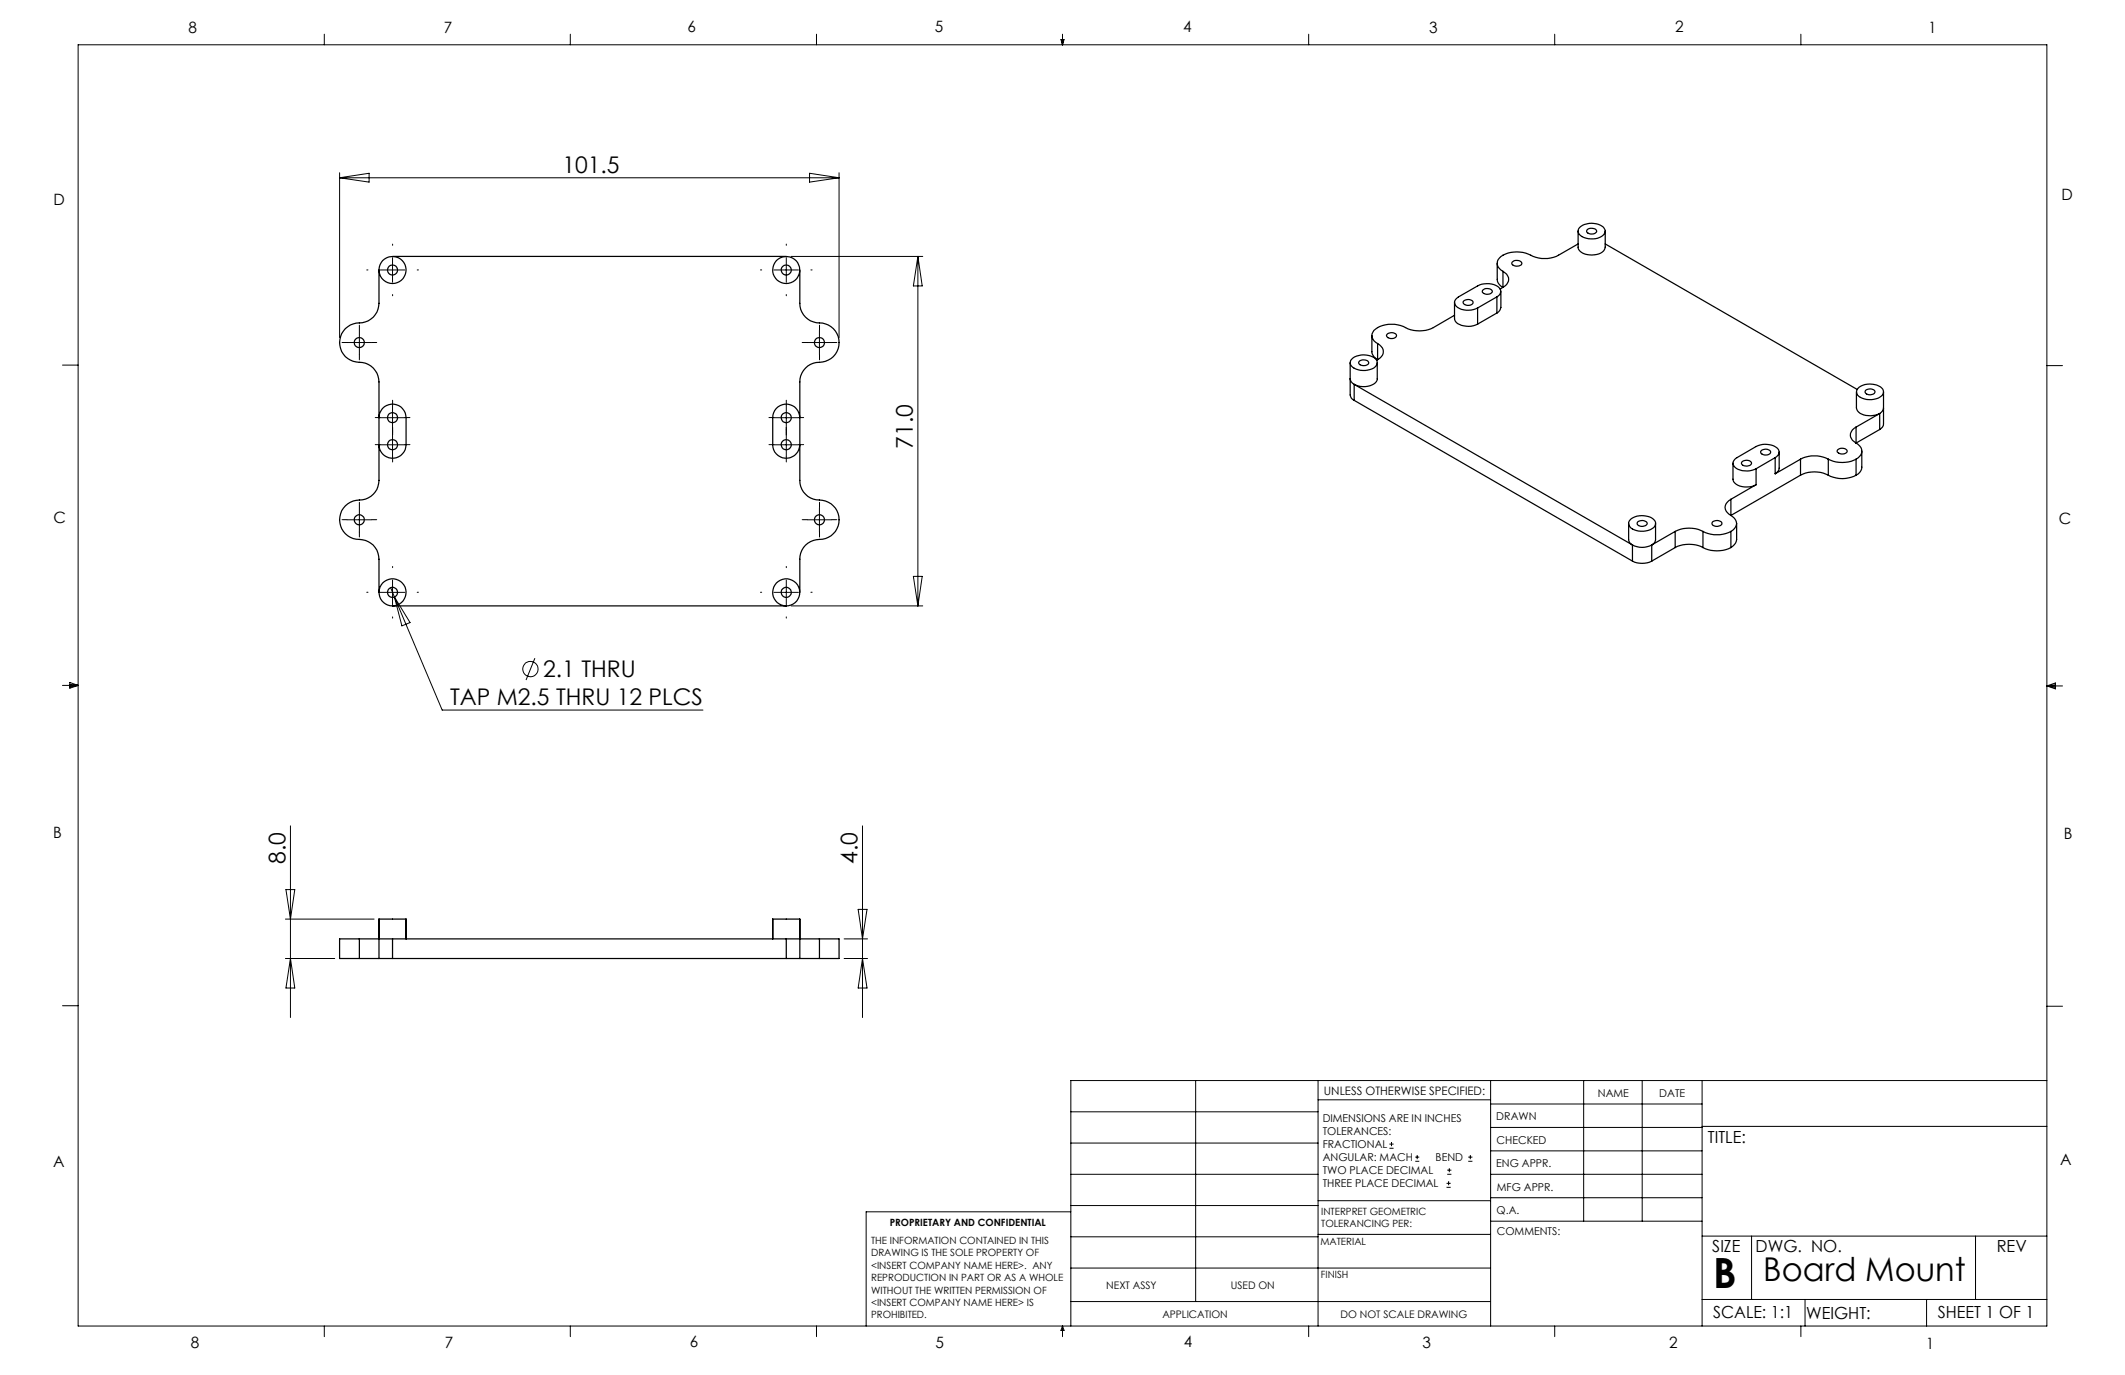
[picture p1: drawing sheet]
<svg xmlns="http://www.w3.org/2000/svg" width="432mm" height="279mm" viewBox="0 0 432 279" stroke-linecap="round" stroke-linejoin="round" font-family="sans-serif">
<g fill="none" stroke="#000" stroke-width=".2">
<path d="M15.9 9.1h400v260.4h-400zM65.9 6.9v2.2M115.9 6.9v2.2M165.9 6.9v2.2M215.6 8h.6l-.3 1.1zM215.7 8l.2 1.1M215.9 6.9v2.2M216 8l-.1 1.1M265.9 6.9v2.2M315.9 6.9v2.2M365.9 6.9v2.2M69 35.1v33.5"/>
<path d="M69 36.1h101.5M69 36.1l6-.9v1.8zM164.5 35.2l6 .9-6 .9zM170.5 35.1v33.5M77.3 54.9h5M79.8 52.4v5M157.3 54.9h4.9M159.8 52.4v5M160.8 52.1h26.7M186.5 52.1v71M186.5 52.1l.9 6h-1.8zM12.7 74.2h3.2"/>
<path d="M70.5 69.6h5M73 67.1v5M164 69.6h5M166.5 67.1v5M415.9 74.3h3.2M77.3 90.4h5M77.3 84.9h5M79.8 82.4v5M79.8 87.9v5M157.3 90.4h4.9M157.3 84.9h4.9M159.8 82.4v5"/>
<path d="M159.8 87.9v5M70.5 105.6h5M73 103.1v5M79.4 119.4l.8 1.9M79.8 117.9v5M159.8 117.9v5M164 105.6h5M166.5 103.1v5M185.6 117.1h1.8l-.9 6zM12.7 139.3h3.2M14.2 139.1l1.7 .2M14.2 138.7l1.7 .6-1.7 .5z"/>
<path d="M15.9 139.3l-1.7 .3M77.3 120.4h5M80.2 121.3l9.7 23h52.9M80.2 121.3l3.1 5.2-1.6 .7zM108.7 133.7l-1.8 4.5M157.3 120.4h4.9M160.8 123.1h26.7M415.9 139.4h3.2M415.9 139.4l1.8-.6v1.2zM415.9 139.4l1.8 .3M417.7 139.2l-1.8 .2M59 167.8v39"/>
<path d="M175.3 167.8v39M58 194.8h10M58 186.8h18M58.1 180.8h1.8l-.9 6zM59 194.8l.9 6h-1.8zM171.5 194.8h4.8M171.5 190.8h4.8M174.4 184.8h1.8l-.9 6zM175.3 194.8l.9 6h-1.8zM12.7 204.4h3.2M243 219.6v44.9M267.8 219.6v49.9"/>
<path d="M302.9 219.6v49.9M321.8 219.6v28.5M333.7 219.6v28.5M345.9 219.6v49.9M415.9 204.5h3.2M415.9 219.6h-198.3v49.9M217.6 238.6h50.2M217.6 232.3h50.2M217.6 225.9h50.2M267.8 223.5h35.1M282.3 233.3h.9M282.3 232.5h.9"/>
<path d="M282.8 232.1v.8M287.6 236h.8M287.6 235.1h.8M288 234.7v.8M294.1 238.6h.8M294.1 237.8h.8M294.5 237.4v.8M298.3 236h.9M298.3 235.1h.9M298.8 234.7v.8M302.9 238.6h43M302.9 233.9h43"/>
<path d="M302.9 229.1h43M302.9 224.3h43M345.9 228.9h70M217.6 257.7h85.3M217.6 251.3h50.2M217.6 245h50.2M217.6 246.2h-41.6v23.3M267.8 250.8h35.1M267.8 244h35.1M293.9 241.3h.9M293.9 240.5h.9M294.4 240v.8"/>
<path d="M302.9 248.1h43M302.9 243.4h43M345.9 251.2h70M355.9 251.2v12.9M401.4 251.2v12.9M65.9 269.5v2.1M115.9 269.5v2.1M165.9 269.5v2.1M215.9 269.5v2.1M215.9 269.5l.3 .8h-.6zM217.6 264.5h85.3M265.9 269.5v2.1"/>
<path d="M315.9 269.5v2.1M345.9 264.1h70M365.9 269.5v2.1M366.8 264.1v5.4M391.5 264.1v5.4"/>
<circle cx="107.8" cy="136" r="1.55"/>
</g>
<g fill="none" stroke="#000" stroke-width=".2" stroke-dasharray="15.2 1.3 1.3 1.3">
<path d="M74.8 54.8h-.3M79.8 49.8v-.2M79.8 59.8v.3M84.8 54.8h.2M154.8 54.8h-.3M159.8 49.8v-.2M159.8 59.8v.3M164.8 54.8h.2M70.5 69.6h-1M73 67.1v-1M73 72.1v1M75.5 69.6h1"/>
<path d="M164 69.6h-1M166.5 67.1v-1M166.5 72.1v1M169 69.6h1M77.3 90.3h-1.1M77.3 84.8h-1.1M79.8 87.8v-1M79.8 92.8v1.1M79.8 82.3v-1M79.8 87.3v1.1M82.3 90.3h1M82.3 84.8h1"/>
<path d="M157.3 90.3h-1M157.3 84.8h-1M159.8 87.8v-1M159.8 92.8v1.1M159.8 82.3v-1M159.8 87.3v1.1M162.3 90.3h1M162.3 84.8h1M70.5 105.6h-1M73 103.1v-1M73 108.1v1M75.5 105.6h1"/>
<path d="M79.8 115.3v-.2M159.8 115.3v-.2M164 105.6h-1M166.5 103.1v-1M166.5 108.1v1M169 105.6h1M74.8 120.3h-.3M79.8 125.3v.3M84.8 120.3h.2M154.8 120.3h-.3M159.8 125.3v.3M164.8 120.3h.2"/>
</g>
<g fill="none" stroke="#000" stroke-width=".25">
<path d="M77 54.9v6.7a4.1 4.1 0 0 1-4.6 4.1 4.1 4.1 0 0 0-3.3 4.6 4.1 4.1 0 0 0 4.5 3.4 4 4 0 0 1 3.4 3.9v20a4.1 4.1 0 0 1-4.6 4.1 4 4 0 0 0-3.4 4.2 4 4 0 0 0 4 3.7 4 4 0 0 1 4 4v6.8M79.8 52.1h80M162.5 54.9v6.7a4.1 4.1 0 0 0 4.6 4.1 4.1 4.1 0 0 1 3.4 4.6 4.1 4.1 0 0 1-4.6 3.4 4 4 0 0 0-3.4 3.9v20a4.1 4.1 0 0 0 4.6 4.1 4 4 0 0 1 3.4 4.2 4 4 0 0 1-4 3.7 4 4 0 0 0-4 4v6.8M301.3 59a1.31 1.31 0 0 1 1.9 .2 1.15 1.15 0 0 1-2 0zM304.2 53.5v3.3a1.83 1.83 0 0 0 1.2 1.6M305 59.2l-.1 3.3a1.39 1.39 0 0 1-.7 1.1M305.4 55.1a1.71 1.71 0 0 1 1.2 1.7 1.71 1.71 0 0 1-1.2 1.6M305.4 58.4l-.6 .3M305.4 55.1v3.3M307.3 53.3a1.31 1.31 0 0 1 1.9 .2 1.19 1.19 0 0 1-1.9 .3zM320.7 49.6l-4 2.3a6.4 6.4 0 0 1-6.1-.3 5.8 5.8 0 0 0-5.9 .9 1.66 1.66 0 0 0 .7 2.6M320.7 47v3.2a2.13 2.13 0 0 0 2.2 1.6 2.88 2.88 0 0 0 3.2-1.4l.1-3.4"/>
<path d="M321 46.2a3.7 3.7 0 0 1 5 .3 1.22 1.22 0 0 1-.9 1.7 3.7 3.7 0 0 1-4.4-.9 .97 .97 0 0 1 .3-1.1zM322.5 46.7a1.31 1.31 0 0 1 1.9 .3 1.15 1.15 0 0 1-2-.1zM326.2 49.6l51.2 29.5M274.4 73.7v6.6a1.32 1.32 0 0 0 .8 1.1M274.4 77a1.43 1.43 0 0 0 .8 1.1M274.7 73a3.8 3.8 0 0 1 5 .2 1.46 1.46 0 0 1-1.4 1.9 3.5 3.5 0 0 1-3.9-1 1.07 1.07 0 0 1 .3-1.1zM275.2 78.1l56.5 32.6M275.2 78.1v3.3M276.2 73.5a1.31 1.31 0 0 1 1.9 .2 1.22 1.22 0 0 1-2 .1zM278.8 68.2v3.3a2.04 2.04 0 0 0 1.1 1.6M279.9 73.7v3.3a2.29 2.29 0 0 1-2.5 1.6l-1-.1-1.2-.4M279.9 69.8a1.74 1.74 0 0 1 1.2 1.7 1.74 1.74 0 0 1-1.2 1.6"/>
<path d="M279.9 73.1l-.2 .1M279.9 69.8v3.3M282 67.8a1.22 1.22 0 0 1 1.8 .4 1.14 1.14 0 0 1-1.1 .6 1.14 1.14 0 0 1-1-.7zM295.6 64.1l-4.3 2.5a6.4 6.4 0 0 1-6.2-.3 5.8 5.8 0 0 0-5.9 .8 1.66 1.66 0 0 0 .7 2.7M295.6 61.5v3.2a2.16 2.16 0 0 0 2.4 1.6h.9l1.3-.4M297.4 61.2a1.25 1.25 0 0 1 1.9 .3 1.14 1.14 0 0 1-1 .6 1.14 1.14 0 0 1-1-.7zM300.2 62.6v3.3M304.2 60.3a1.21 1.21 0 0 0 .7-1.2 1.21 1.21 0 0 0-.9-1.1 4.4 4.4 0 0 0-3.8 .1l-3.8 2.2a1.23 1.23 0 0 0-.8 1.3 1.23 1.23 0 0 0 1 1.1 4.3 4.3 0 0 0 3.6-.1M304.2 63.6l-4 2.3M304.2 60.3l-4 2.3M304.2 60.3v3.3M377.2 79.6v3.3a2.23 2.23 0 0 0 2.5 1.6l1.4-.2 .9-.3"/>
<path d="M377.5 78.9a3.8 3.8 0 0 1 5.1 .2 1.25 1.25 0 0 1-.9 1.8 3.9 3.9 0 0 1-4.2-.6 1.08 1.08 0 0 1 0-1.4zM379.1 79.4a1.27 1.27 0 0 1 1.9 .2 1.1 1.1 0 0 1-1 .6 1.1 1.1 0 0 1-1-.6zM382.7 79.6v6.5a1.35 1.35 0 0 1-.7 1.2M77 84.9a2.75 2.75 0 0 1 2.8-2.8 2.75 2.75 0 0 1 2.7 2.8v5.5a2.75 2.75 0 0 1-2.7 2.7 2.75 2.75 0 0 1-2.8-2.7M162.5 84.9a2.75 2.75 0 0 0-2.7-2.8 2.75 2.75 0 0 0-2.8 2.8v5.5a2.75 2.75 0 0 0 2.8 2.7 2.75 2.75 0 0 0 2.7-2.7M275.2 81.4l56.5 32.6M352.1 94.1v3.3a2.21 2.21 0 0 0 2.4 1.6l1.5-.2 .8-.3M353.9 93.9a1.31 1.31 0 0 1 2 .2 1.13 1.13 0 0 1-1 .6 1.13 1.13 0 0 1-1-.6zM356.8 98.5l-5.1 3M356.8 95.2v3.3M357.8 91.7a1.25 1.25 0 0 1 2 .2 1.19 1.19 0 0 1-2 .1zM360.7 93a1.21 1.21 0 0 0 .8-1.2 1.21 1.21 0 0 0-1-1.1 4.3 4.3 0 0 0-3.7 0l-3.8 2.3a1.23 1.23 0 0 0-.9 1.2 1.23 1.23 0 0 0 1 1.2 4.4 4.4 0 0 0 3.7-.2"/>
<path d="M360.7 93l-3.9 2.2M360.7 93v3.3M361.5 91.9v3.3l-.2 .6-.6 .5M365.9 93.3a6.3 6.3 0 0 1 5.6 0M365.9 96.6a6.3 6.3 0 0 1 5.6 0M365.9 93.3l-5.2 3M365.9 93.3v3.3M365.9 96.6l-14.2 8.1M371.5 93.3a6.3 6.3 0 0 0 5.7 0M371.5 96.6a6 6 0 0 0 5.7 0M371.5 93.3v3.3M373.4 91.4a1.31 1.31 0 0 1 2 .3 1.15 1.15 0 0 1-2.1-.1z"/>
<path d="M377.2 86.8a1.71 1.71 0 0 0-1.2 1.6 1.71 1.71 0 0 0 1.2 1.6M377.2 90a1.74 1.74 0 0 1 1.1 1.7 1.74 1.74 0 0 1-1.1 1.6M377.2 86.8v3.2M377.2 93.3v3.3M378.3 91.7v3.2a1.83 1.83 0 0 1-1.1 1.7M382 84l-4.8 2.8M382 84v3.3M382 87.3l-4.8 2.7M382.7 82.9a1.49 1.49 0 0 1-.7 1.1M330.9 106.4v3.3a1.27 1.27 0 0 0 .8 1M331.2 105.7a3.8 3.8 0 0 1 5.1 .1 1.25 1.25 0 0 1-.9 1.8 3.9 3.9 0 0 1-4.2-.6 1.01 1.01 0 0 1 0-1.3zM331.7 110.7a4.1 4.1 0 0 0 3.9 0"/>
<path d="M331.7 114a4.4 4.4 0 0 0 3.9 0M331.7 110.7v3.3M332.7 106.1a1.31 1.31 0 0 1 2 .2 1.13 1.13 0 0 1-1 .7 1.13 1.13 0 0 1-1-.7zM335.6 110.7v3.3M336.4 106.4v3.3a1.27 1.27 0 0 1-.8 1M340.4 108a6.3 6.3 0 0 1 5.6 0M340.4 111.3a6.3 6.3 0 0 1 5.6 0M340.4 108l-4.8 2.7M340.4 108v3.3M340.4 111.3l-4.8 2.7M346 108a6.4 6.4 0 0 0 5.7 0M346 111.3a6.4 6.4 0 0 0 5.7 0"/>
<path d="M346 108v3.3M348.1 106a1.25 1.25 0 0 1 1.8 .3 1.1 1.1 0 0 1-1 .7 1.1 1.1 0 0 1-1-.7zM351.7 101.5a1.72 1.72 0 0 0-1.2 1.6 1.72 1.72 0 0 0 1.2 1.6M351.7 104.7a1.71 1.71 0 0 1 1.2 1.7 1.71 1.71 0 0 1-1.2 1.6M351.7 101.5v3.2M351.7 108v3.3M352.9 106.4v3.2a2.04 2.04 0 0 1-1.2 1.7M79.8 123.1h80M73 190.8h6.8M73 194.8h4M73 190.8h-4v4h4M73 190.8v4"/>
<path d="M77 194.8h2.8M79.8 190.8v4M79.8 194.8h80M79.8 190.8h80M82.5 190.8v-4h-5.5v8M157 190.8v-4h5.5v8M159.8 194.8h2.7M159.8 190.8h6.7M159.8 190.8v4M162.5 194.8h4M166.5 190.8h4v4h-4M166.5 190.8v4"/>
<circle cx="79.8" cy="54.9" r="1.01"/>
<circle cx="79.8" cy="54.9" r="2.75"/>
<circle cx="159.8" cy="54.9" r="2.74"/>
<circle cx="159.8" cy="54.9" r="1.03"/>
<circle cx="73" cy="69.6" r="1.03"/>
<circle cx="166.5" cy="69.6" r="1.01"/>
<circle cx="79.8" cy="84.9" r="1.03"/>
<circle cx="79.8" cy="90.4" r="1.03"/>
<circle cx="159.8" cy="84.9" r="1.04"/>
<circle cx="159.8" cy="90.4" r="1.04"/>
<circle cx="73" cy="105.6" r="1.04"/>
<circle cx="166.5" cy="105.6" r="1.03"/>
<circle cx="79.8" cy="120.4" r="1.03"/>
<circle cx="79.8" cy="120.4" r="2.76"/>
<circle cx="159.8" cy="120.4" r="1.04"/>
<circle cx="159.8" cy="120.4" r="2.74"/>
</g>
<text font-size="8.5" x="348.1" y="261.8">B</text>
<text font-size="6.7" x="358.3" y="260.3">Board Mount</text>
<g font-size="4.7">
<text x="114.3" y="35.1">101.5</text>
<text x="185.5" y="91.2" transform="rotate(-90 185.5 91.2)">71.0</text>
<text x="110.4" y="137.6">2.1 THRU</text>
<text x="91.4" y="143.3">TAP M2.5 THRU 12 PLCS</text>
<text x="58" y="175.5" transform="rotate(-90 58 175.5)">8.0</text>
<text x="174.3" y="175.5" transform="rotate(-90 174.3 175.5)">4.0</text>
</g>
<g font-size="3.4">
<text x="347.1" y="232.3">TITLE:</text>
<text x="347.9" y="254.3">SIZE</text>
<text x="356.7" y="254.4">DWG. NO.</text>
<text x="405.7" y="254.5">REV</text>
<text x="348.1" y="267.9">SCALE: 1:1</text>
<text x="367" y="268">WEIGHT:</text>
<text x="393.8" y="267.9">SHEET 1 OF 1</text>
</g>
<g font-size="3.2">
<text x="38.3" y="6.7">8</text>
<text x="90.2" y="6.7">7</text>
<text x="139.7" y="6.5">6</text>
<text x="190" y="6.5">5</text>
<text x="240.4" y="6.5">4</text>
<text x="290.4" y="6.7">3</text>
<text x="340.4" y="6.5">2</text>
<text x="391.9" y="6.7">1</text>
<text x="10.9" y="41.6">D</text>
<text x="418.9" y="40.7">D</text>
<text x="10.9" y="106.3">C</text>
<text x="418.4" y="106.4">C</text>
<text x="10.8" y="170.2">B</text>
<text x="419.4" y="170.6">B</text>
<text x="10.8" y="237.2">A</text>
<text x="418.6" y="236.8">A</text>
<text x="38.8" y="273.8">8</text>
<text x="90.4" y="273.8">7</text>
<text x="140.2" y="273.8">6</text>
<text x="190.1" y="273.9">5</text>
<text x="240.5" y="273.8">4</text>
<text x="289" y="273.9">3</text>
<text x="339.1" y="273.8">2</text>
<text x="391.4" y="274.1">1</text>
</g>
<text font-size="2.4" x="269" y="222.4">UNLESS OTHERWISE SPECIFIED:</text>
<g font-size="2.2">
<text x="268.8" y="228">DIMENSIONS ARE IN INCHES</text>
<text x="304.1" y="227.7">DRAWN</text>
<text x="324.7" y="222.9">NAME</text>
<text x="337.2" y="222.9">DATE</text>
<text x="268.8" y="230.6">TOLERANCES:</text>
<text x="268.8" y="233.3">FRACTIONAL</text>
<text x="304.1" y="232.6">CHECKED</text>
<text x="268.8" y="236">ANGULAR: MACH</text>
<text x="268.8" y="238.6">TWO PLACE DECIMAL</text>
<text x="291.7" y="236">BEND</text>
<text x="304" y="237.2">ENG APPR.</text>
<text x="268.8" y="241.3">THREE PLACE DECIMAL</text>
<text x="304.2" y="241.9">MFG APPR.</text>
<text x="304.1" y="246.7">Q.A.</text>
<text x="304.1" y="250.9">COMMENTS:</text>
</g>
<g font-size="2.1">
<text x="224.8" y="262">NEXT ASSY</text>
<text x="250.1" y="261.9">USED ON</text>
<text x="236.2" y="267.8">APPLICATION</text>
<text x="272.4" y="267.8">DO NOT SCALE DRAWING</text>
</g>
<g font-size="2">
<text x="180.8" y="249.2">PROPRIETARY AND CONFIDENTIAL</text>
<text x="268.5" y="246.8">INTERPRET GEOMETRIC</text>
<text x="268.5" y="249.4">TOLERANCING PER:</text>
<text x="177" y="252.8">THE INFORMATION CONTAINED IN THIS</text>
<text x="177" y="255.3">DRAWING IS THE SOLE PROPERTY OF</text>
<text x="177" y="257.8">&lt;INSERT COMPANY NAME HERE&gt;. ANY</text>
<text x="268.3" y="252.9">MATERIAL</text>
<text x="177" y="260.3">REPRODUCTION IN PART OR AS A WHOLE</text>
<text x="177" y="262.9">WITHOUT THE WRITTEN PERMISSION OF</text>
<text x="268.4" y="259.7">FINISH</text>
<text x="177" y="265.4">&lt;INSERT COMPANY NAME HERE&gt; IS</text>
<text x="177" y="267.9">PROHIBITED.</text>
</g>
</svg>
